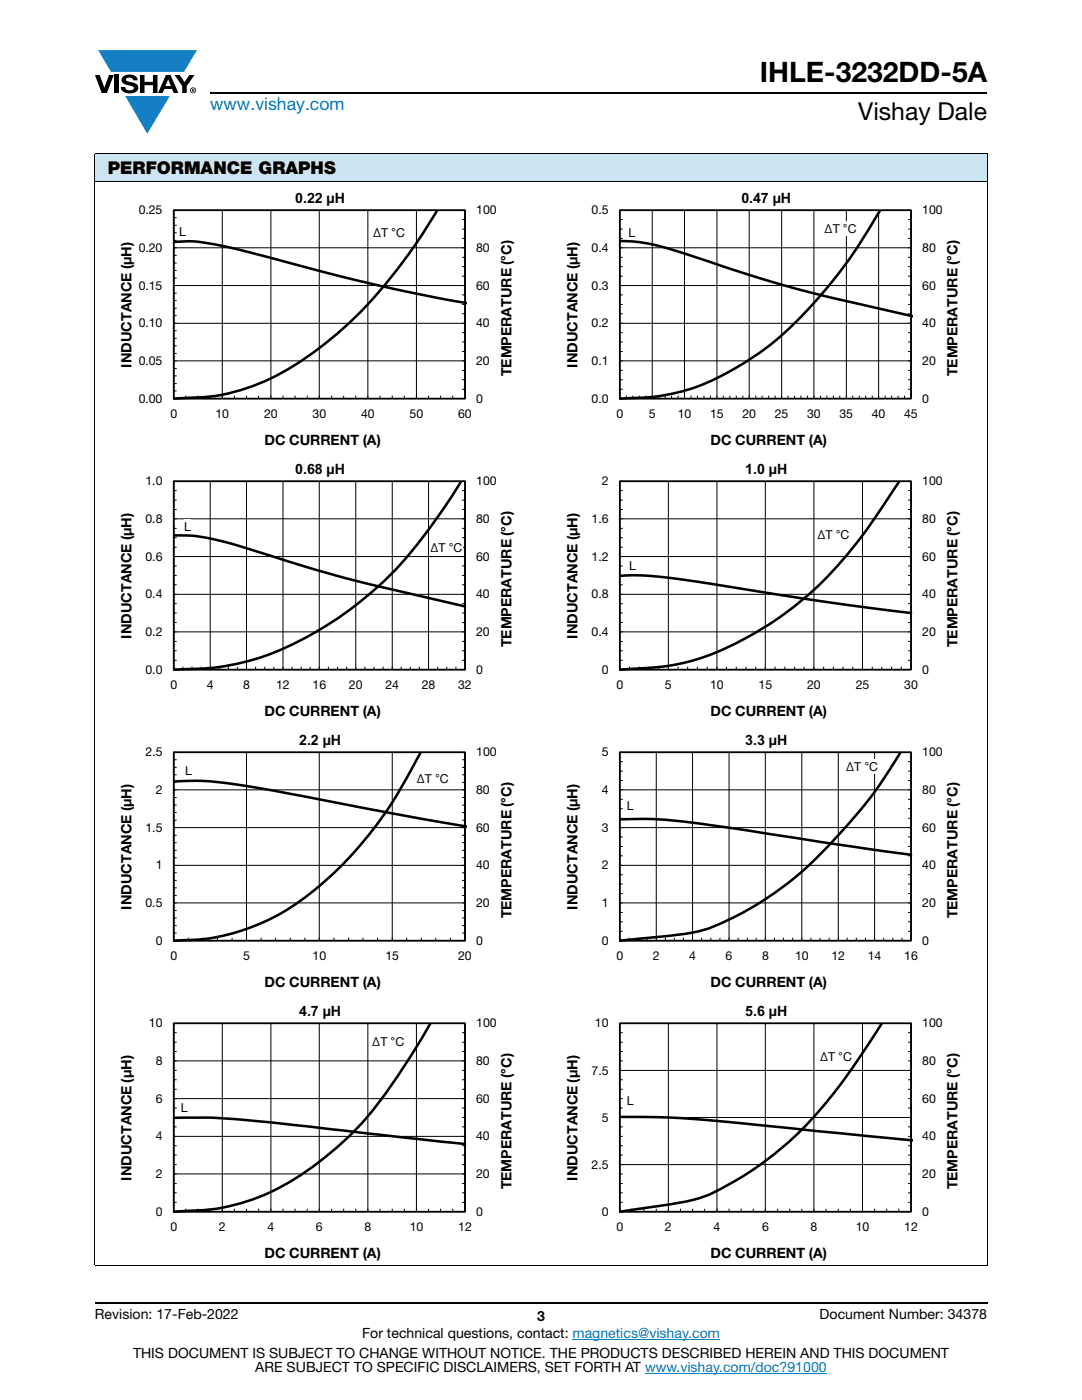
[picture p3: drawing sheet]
<svg xmlns="http://www.w3.org/2000/svg" width="216mm" height="279mm" viewBox="0 0 216 279" stroke-linecap="round" stroke-linejoin="round" font-family="sans-serif">
<g fill="#147fc3">
<path d="M19.6 10h19.7l-2.6 4.3h-1.1h-13.5z"/>
<path d="M25 19.2h8.9l-4.5 7.5z"/>
</g>
<g fill="#000">
<path d="M18.9 15h1l.9 2.5 1-2.5h.9l-1.4 3.6h-1zM22.9 15h.9v3.6h-.9zM24.6 15.3a2.1 2.1 0 0 1 2.8 .3l.1 .4h-.9a.79 .79 0 0 0-.7-.5 .79 .79 0 0 0-.8 .4l.3 .3 1 .2a1.08 1.08 0 0 1 1.2 1 1.08 1.08 0 0 1-1.1 1.2 1.73 1.73 0 0 1-2.4-1.2h.9a.96 .96 0 0 0 .8 .6 .96 .96 0 0 0 .9-.4 1.31 1.31 0 0 0-1.2-.6 1.03 1.03 0 0 1-1.1-.6 1.03 1.03 0 0 1 .2-1.1zM27.9 15h.9v1.3h1.7v-1.3h.9v3.6h-.9v-1.6h-1.7v1.6h-.9zM34.8 15h1.1l.9 1.4 1-1.4h1l-1.5 2.2v1.4h-.9v-1.4z"/>
<path d="M33.6 15.9l.5 1.3h-1.1zM33.1 15l-1.6 3.6h1l.3-.8h1.5l.3 .8h1l-1.6-3.6z"/>
<path d="M38.4 17.8h.2v.2h-.2zM38.3 17.7v.7h.1v-.3l.4 .3-.2-.3 .2-.2-.1-.2z"/>
<path d="M38.1 18a.46 .46 0 0 1 .9 0 .46 .46 0 0 1-.9 0zM37.9 18a.6 .6 0 0 0 1.2 0 .6 .6 0 0 0-1.2 0z"/>
</g>
<path d="M42 18.6h155M18.9 260h178.1" fill="none" stroke="#000" stroke-width=".36"/>
<path d="M114.3 267.3h29.3M128.7 274h36.3" fill="none" stroke="#007ec4" stroke-width=".2"/>
<path d="M18.9 30.7h178.1v5.5h-178.1z" fill="#cce5f3"/>
<g fill="none" stroke="#000" stroke-width=".2">
<path d="M18.9 30.7h178.1M18.9 36.2h178.1M18.9 30.8v221.7M197 30.8v221.7M34.7 42h58.1v37.6h-58.1zM34.7 60h.6M34.7 58.5h.6M34.7 55.5h.6M34.7 54h.6M34.7 52.5h.6M34.7 51h.6M34.7 48h.6"/>
<path d="M34.7 46.4h.6M34.7 45h.6M34.7 43.4h.6M44.4 42v37.6M54.1 42v37.6M63.7 42v37.6M73.4 42v37.6M83.1 42v37.6M92.2 58.8h.6M92.2 55.1h.6M92.2 53.2h.6M92.2 51.4h.6"/>
<path d="M92.2 47.6h.6M92.2 45.7h.6M92.2 43.8h.6M92.8 57h-58.1M92.8 49.5h-58.1M34.7 78h.6M34.7 76.5h.6M34.7 75h.6M34.7 73.5h.6M34.7 70.5h.6M34.7 69h.6M34.7 67.5h.6"/>
<path d="M34.7 66h.6M34.7 63h.6M34.7 61.5h.6M37.1 79v.6M39.5 79v.6M41.9 79v.6M46.8 79v.6M49.2 79v.6M51.6 79v.6M56.5 79v.6M58.9 79v.6M61.3 79v.6"/>
<path d="M66.2 79v.6M68.6 79v.6M71 79v.6M75.8 79v.6M78.3 79v.6M80.7 79v.6M85.5 79v.6M87.9 79v.6M90.3 79v.6M92.2 77.7h.6M92.2 75.8h.6M92.2 73.9h.6"/>
<path d="M92.2 70.2h.6M92.2 68.2h.6M92.2 66.4h.6M92.2 62.6h.6M92.2 60.8h.6M92.8 72h-58.1M92.8 64.5h-58.1M18.9 252.6h178.1"/>
</g>
<path d="M34.7 42h58.1v37.5h-58.1z" fill="none" stroke="#000" stroke-width=".34"/>
<path d="M34.7 48.3a35.1 35.1 0 0 1 12.2 1.3l26.5 6.9 9 2 10.8 2M87.3 41.9a98.3 98.3 0 0 1-21 25.5 50.2 50.2 0 0 1-21 11.2 56.4 56.4 0 0 1-10.6 1" fill="none" stroke="#000" stroke-width=".51"/>
<g fill="#fff">
<path d="M35.8 44.7h1.4v2.9h-1.4z"/>
<path d="M74.4 44.9h6.6v3h-6.6z"/>
</g>
<g fill="none" stroke="#000" stroke-width=".2">
<path d="M123.7 42h58.1v37.5l-58.1 .1zM123.7 58.8h.6M123.7 55.1h.6M123.7 53.2h.6M123.7 51.4h.6M123.7 47.6h.6M123.7 45.7h.6M123.7 43.8h.6M130.1 42v37.5M136.6 42v37.5M143.1 42v37.5M149.5 42v37.5"/>
<path d="M156 42v37.5M162.4 42v37.5M168.9 42v37.5M175.3 42v37.5M181.2 58.8h.6M181.2 55.1h.6M181.2 53.2h.6M181.2 51.4h.6M181.2 47.6h.6M181.2 45.7h.6M181.2 43.8h.6M181.8 57h-58.1"/>
<path d="M181.8 49.5h-58.1M123.7 77.7h.6M123.7 75.8h.6M123.7 73.9h.6M123.7 70.2h.6M123.7 68.2h.6M123.7 66.4h.6M123.7 62.6h.6M123.7 60.8h.6M125 79v.5M126.3 79v.5M127.6 79v.5"/>
<path d="M128.8 79v.5M131.4 79v.5M132.7 79v.5M134 79v.5M135.3 79v.5M137.9 79v.5M139.2 79v.5M140.5 79v.5M141.7 79v.5M144.3 79v.5M145.6 79v.5M146.9 79v.5"/>
<path d="M148.2 79v.5M150.8 79v.5M152.1 79v.5M153.4 79v.5M154.7 79v.5M157.2 79v.5M158.6 79v.5M159.8 79v.5M161.1 79v.5M163.7 79v.5M165 79v.5M166.3 79v.5"/>
<path d="M167.6 79v.5M168.9 79v.5M170.2 79v.5M171.5 79v.5M172.7 79v.5M174 79v.5M175.3 79v.5M176.6 79v.5M177.9 79v.5M179.2 79v.5M180.5 79v.5M181.2 77.7h.6"/>
<path d="M181.2 75.8h.6M181.2 73.9h.6M181.2 70.2h.6M181.2 68.2h.6M181.2 66.4h.6M181.2 62.6h.6M181.2 60.8h.6M181.8 72h-58.1M181.8 64.5h-58.1"/>
</g>
<path d="M123.7 42h58.1v37.5h-58.1z" fill="none" stroke="#000" stroke-width=".34"/>
<path d="M123.7 48.1a42.6 42.6 0 0 1 14.4 3l12.9 4.2 7.8 2.3 7.2 1.8 16.2 3.7M175.7 41.9a94.4 94.4 0 0 1-22.7 27.5 53.6 53.6 0 0 1-17.3 8.8 47.6 47.6 0 0 1-12 1.3" fill="none" stroke="#000" stroke-width=".51"/>
<g fill="#fff">
<path d="M125.4 44.9h1.4v3h-1.4z"/>
<path d="M164.5 44.1h6.6v2.9h-6.6z"/>
</g>
<g fill="none" stroke="#000" stroke-width=".2">
<path d="M34.7 96h58.1v37.6h-58.1zM34.7 99.8h.6M34.7 97.9h.6M41.9 96v37.6M49.2 96v37.6M56.5 96v37.6M63.7 96v37.6M71 96v37.6M78.3 96v37.6M85.5 96v37.6M92.2 99.8h.6M92.2 97.9h.6"/>
<path d="M34.7 116.7h.6M34.7 114.8h.6M34.7 112.9h.6M34.7 109.2h.6M34.7 107.3h.6M34.7 105.4h.6M34.7 101.7h.6M92.2 116.7h.6M92.2 114.8h.6M92.2 112.9h.6M92.2 109.2h.6M92.2 107.3h.6"/>
<path d="M92.2 105.4h.6M92.2 101.7h.6M92.8 118.6h-58.1M92.8 111.1h-58.1M92.8 103.5h-58.1M34.7 131.8h.6M34.7 129.9h.6M34.7 128h.6M34.7 124.2h.6M34.7 122.3h.6M34.7 120.5h.6M36.5 133v.6"/>
<path d="M38.3 133v.6M40.1 133v.6M43.8 133v.6M45.5 133v.6M47.4 133v.6M51 133v.6M52.8 133v.6M54.6 133v.6M58.3 133v.6M60.1 133v.6M61.9 133v.6M65.5 133v.6"/>
<path d="M67.3 133v.6M69.2 133v.6M72.8 133v.6M74.6 133v.6M76.4 133v.6M80 133v.6M81.9 133v.6M83.7 133v.6M87.3 133v.6M89.1 133v.6M91 133v.6M92.2 131.8h.6"/>
<path d="M92.2 129.9h.6M92.2 128h.6M92.2 124.2h.6M92.2 122.3h.6M92.2 120.5h.6M92.8 126.1h-58.1"/>
</g>
<path d="M34.7 96h58.1v37.6h-58.1z" fill="none" stroke="#000" stroke-width=".34"/>
<path d="M92.1 96a106.1 106.1 0 0 1-15.4 19.9 68.7 68.7 0 0 1-26.6 15.9 49.4 49.4 0 0 1-14.5 1.8h-.9M34.7 106.8h.3a42.5 42.5 0 0 1 14.2 2.6l12.3 3.9 7.3 2 24 5.7" fill="none" stroke="#000" stroke-width=".51"/>
<g fill="#fff">
<path d="M36.7 103.5h1.4v3h-1.4z"/>
<path d="M85.9 107.8h6.5v2.9h-6.5z"/>
</g>
<g fill="none" stroke="#000" stroke-width=".2">
<path d="M123.7 96h58.1v37.6h-58.1zM123.7 99.8h.6M123.7 97.9h.6M133.4 96v37.6M143.1 96v37.6M152.7 96v37.6M162.4 96v37.6M172.1 96v37.6M181.2 99.8h.6M181.2 97.9h.6M123.7 116.7h.6M123.7 114.8h.6"/>
<path d="M123.7 112.9h.6M123.7 109.2h.6M123.7 107.3h.6M123.7 105.4h.6M123.7 101.7h.6M181.2 116.7h.6M181.2 114.8h.6M181.2 112.9h.6M181.2 109.2h.6M181.2 107.3h.6M181.2 105.4h.6M181.2 101.7h.6"/>
<path d="M181.8 118.6h-58.1M181.8 111.1h-58.1M181.8 103.5h-58.1M123.7 131.8h.6M123.7 129.9h.6M123.7 128h.6M123.7 124.2h.6M123.7 122.3h.6M123.7 120.5h.6M125.6 133v.6M127.6 133v.6M129.5 133v.6"/>
<path d="M131.4 133v.6M135.3 133v.6M137.2 133v.6M139.2 133v.6M141.1 133v.6M145 133v.6M146.9 133v.6M148.9 133v.6M150.8 133v.6M154.7 133v.6M156.6 133v.6M158.6 133v.6"/>
<path d="M160.5 133v.6M164.4 133v.6M166.3 133v.6M168.2 133v.6M170.2 133v.6M174 133v.6M176 133v.6M177.9 133v.6M179.8 133v.6M181.2 131.8h.6M181.2 129.9h.6M181.2 128h.6"/>
<path d="M181.2 124.2h.6M181.2 122.3h.6M181.2 120.5h.6M181.8 126.1h-58.1"/>
</g>
<path d="M123.7 96h58.1v37.6h-58.1z" fill="none" stroke="#000" stroke-width=".34"/>
<path d="M179.5 96a121.3 121.3 0 0 1-13.9 18.5 65.4 65.4 0 0 1-27.9 17.5 56.1 56.1 0 0 1-13.1 1.6h-.9M123.7 114.9h4.6l5.8 .5 30.6 4.7 17.1 2.2" fill="none" stroke="#000" stroke-width=".51"/>
<g fill="#fff">
<path d="M125.6 111.4h1.3v2.9h-1.3z"/>
<path d="M163.1 105.1h6.5v2.9h-6.5z"/>
</g>
<g fill="none" stroke="#000" stroke-width=".2">
<path d="M34.7 150.1h58.1v37.6h-58.1zM34.7 159.2h.6M34.7 156.1h.6M34.7 154.6h.6M34.7 153.1h.6M34.7 151.6h.6M49.2 150.1v37.6M63.7 150.1v37.6M78.3 150.1v37.6M92.2 159.2h.6M92.2 156.1h.6M92.2 154.6h.6"/>
<path d="M92.2 153.1h.6M92.2 151.6h.6M92.8 157.6h-58.1M34.7 178.7h.6M34.7 177.2h.6M34.7 175.7h.6M34.7 174.2h.6M34.7 171.2h.6M34.7 169.7h.6M34.7 168.2h.6M34.7 166.7h.6M34.7 163.7h.6"/>
<path d="M34.7 162.2h.6M34.7 160.7h.6M92.2 178.7h.6M92.2 177.2h.6M92.2 175.7h.6M92.2 174.2h.6M92.2 171.2h.6M92.2 169.7h.6M92.2 168.2h.6M92.2 166.7h.6M92.2 163.7h.6M92.2 162.2h.6"/>
<path d="M92.2 160.7h.6M92.8 172.7h-58.1M92.8 165.2h-58.1M34.7 186.2h.6M34.7 184.7h.6M34.7 183.2h.6M34.7 181.7h.6M37.6 187.1v.6M40.5 187.1v.6M43.4 187.1v.6M46.3 187.1v.6M52.1 187.1v.6"/>
<path d="M55 187.1v.6M57.9 187.1v.6M60.8 187.1v.6M66.6 187.1v.6M69.5 187.1v.6M72.4 187.1v.6M75.3 187.1v.6M81.1 187.1v.6M84.1 187.1v.6M86.9 187.1v.6M89.9 187.1v.6M92.2 186.2h.6"/>
<path d="M92.2 184.7h.6M92.2 183.2h.6M92.2 181.7h.6M92.8 180.2h-58.1"/>
</g>
<path d="M34.7 150.1h58.1v37.6h-58.1z" fill="none" stroke="#000" stroke-width=".34"/>
<path d="M34.7 156l.4-.1a74.9 74.9 0 0 1 18.9 1.8l24.7 4.7 14.5 2.6M84 150.1a90.5 90.5 0 0 1-11.1 17.4 62.3 62.3 0 0 1-18.9 15.9 41.2 41.2 0 0 1-19.3 4.3" fill="none" stroke="#000" stroke-width=".51"/>
<g fill="#fff">
<path d="M36.9 152.3h1.4v2.9h-1.4z"/>
<path d="M83.2 153.9h6.5v2.9h-6.5z"/>
</g>
<g fill="none" stroke="#000" stroke-width=".2">
<path d="M123.7 150.1h58.1v37.6h-58.1zM123.7 159.5h.6M123.7 155.8h.6M123.7 153.9h.6M123.7 152h.6M131 150.1v37.6M138.2 150.1v37.6M145.5 150.1v37.6M152.7 150.1v37.6M160 150.1v37.6M167.3 150.1v37.6M174.5 150.1v37.6"/>
<path d="M181.2 159.5h.6M181.2 155.8h.6M181.2 153.9h.6M181.2 152h.6M181.8 157.6h-58.1M123.7 178.3h.6M123.7 176.4h.6M123.7 174.6h.6M123.7 170.8h.6M123.7 168.9h.6M123.7 167h.6M123.7 163.3h.6"/>
<path d="M123.7 161.4h.6M181.2 178.3h.6M181.2 176.4h.6M181.2 174.6h.6M181.2 170.8h.6M181.2 168.9h.6M181.2 167h.6M181.2 163.3h.6M181.2 161.4h.6M181.8 172.7h-58.1M181.8 165.2h-58.1M123.7 185.9h.6"/>
<path d="M123.7 184h.6M123.7 182.1h.6M125.5 187.1v.6M127.3 187.1v.6M129.1 187.1v.6M132.8 187.1v.6M134.5 187.1v.6M136.4 187.1v.6M140 187.1v.6M141.8 187.1v.6M143.7 187.1v.6M147.3 187.1v.6"/>
<path d="M149.1 187.1v.6M150.9 187.1v.6M154.5 187.1v.6M156.4 187.1v.6M158.2 187.1v.6M161.8 187.1v.6M163.6 187.1v.6M165.5 187.1v.6M169.1 187.1v.6M170.9 187.1v.6M172.7 187.1v.6M176.3 187.1v.6"/>
<path d="M178.2 187.1v.6M180 187.1v.6M181.2 185.9h.6M181.2 184h.6M181.2 182.1h.6M181.8 180.2h-58.1"/>
</g>
<path d="M123.7 150.1h58.1v37.6h-58.1z" fill="none" stroke="#000" stroke-width=".34"/>
<path d="M179.7 150.1a104.4 104.4 0 0 1-22.6 26.2 59.4 59.4 0 0 1-16.8 9.3 107.5 107.5 0 0 1-15.4 2l-1.2 .1M123.7 163.5a103.5 103.5 0 0 1 21.8 1.7l19.3 3 17 2.4" fill="none" stroke="#000" stroke-width=".51"/>
<g fill="#fff">
<path d="M125.1 159.2h1.4v2.9h-1.4z"/>
<path d="M168.8 151.5h6.6v2.9h-6.6z"/>
</g>
<g fill="none" stroke="#000" stroke-width=".2">
<path d="M34.7 204.2h58.1v37.6h-58.1zM34.7 217.4h.6M34.7 215.5h.6M34.7 213.6h.6M34.7 209.9h.6M34.7 208h.6M34.7 206.1h.6M44.4 204.2v37.6M54.1 204.2v37.6M63.7 204.2v37.6M73.4 204.2v37.6M83.1 204.2v37.6"/>
<path d="M92.2 217.4h.6M92.2 215.5h.6M92.2 213.6h.6M92.2 209.9h.6M92.2 208h.6M92.2 206.1h.6M92.8 219.3h-58.1M92.8 211.7h-58.1M34.7 240h.6M34.7 238.1h.6M34.7 236.2h.6M34.7 232.4h.6"/>
<path d="M34.7 230.5h.6M34.7 228.7h.6M34.7 224.9h.6M34.7 223h.6M34.7 221.1h.6M92.2 240h.6M92.2 238.1h.6M92.2 236.2h.6M92.2 232.4h.6M92.2 230.5h.6M92.2 228.7h.6M92.2 224.9h.6"/>
<path d="M92.2 223h.6M92.2 221.1h.6M92.8 234.3h-58.1M92.8 226.8h-58.1M37.1 241.2v.6M39.5 241.2v.6M41.9 241.2v.6M46.8 241.2v.6M49.2 241.2v.6M51.6 241.2v.6M56.5 241.2v.6M58.9 241.2v.6"/>
<path d="M61.3 241.2v.6M66.2 241.2v.6M68.6 241.2v.6M71 241.2v.6M75.8 241.2v.6M78.3 241.2v.6M80.7 241.2v.6M85.5 241.2v.6M87.9 241.2v.6M90.3 241.2v.6"/>
</g>
<path d="M34.7 204.2h58.1v37.6h-58.1z" fill="none" stroke="#000" stroke-width=".34"/>
<path d="M85.9 204.2a123.5 123.5 0 0 1-14.4 20.7 57.3 57.3 0 0 1-21.4 14.6 38.9 38.9 0 0 1-13.5 2.2l-1.9 .1M34.7 223.1l7.2-.1 6.3 .5 44.6 4.8" fill="none" stroke="#000" stroke-width=".51"/>
<g fill="#fff">
<path d="M36.1 219.6h1.4v2.9h-1.4z"/>
<path d="M74.3 206.4h6.5v2.9h-6.5z"/>
</g>
<g fill="none" stroke="#000" stroke-width=".2">
<path d="M123.7 204.2h58.1v37.6h-58.1zM123.7 219.3h.6M123.7 217.4h.6M123.7 215.5h.6M123.7 211.7h.6M123.7 209.9h.6M123.7 208h.6M123.7 206.1h.6M133.4 204.2v37.6M143.1 204.2v37.6M152.7 204.2v37.6M162.4 204.2v37.6"/>
<path d="M172.1 204.2v37.6M181.2 219.3h.6M181.2 217.4h.6M181.2 215.5h.6M181.2 211.7h.6M181.2 209.9h.6M181.2 208h.6M181.2 206.1h.6M181.8 213.6h-58.1M123.7 232.4h58.1M123.7 240h.6M123.7 238.1h.6"/>
<path d="M123.7 236.2h.6M123.7 234.3h.6M123.7 230.5h.6M123.7 228.7h.6M123.7 226.8h.6M123.7 224.9h.6M123.7 221.1h.6M181.2 240h.6M181.2 238.1h.6M181.2 236.2h.6M181.2 234.3h.6M181.2 230.5h.6"/>
<path d="M181.2 228.7h.6M181.2 226.8h.6M181.2 224.9h.6M181.2 221.1h.6M181.8 223h-58.1M126.1 241.2v.6M128.5 241.2v.6M131 241.2v.6M135.8 241.2v.6M138.2 241.2v.6M140.6 241.2v.6M145.5 241.2v.6"/>
<path d="M147.9 241.2v.6M150.3 241.2v.6M155.2 241.2v.6M157.6 241.2v.6M160 241.2v.6M164.8 241.2v.6M167.3 241.2v.6M169.7 241.2v.6M174.5 241.2v.6M176.9 241.2v.6M179.3 241.2v.6"/>
</g>
<path d="M123.7 204.2h58.1v37.6h-58.1z" fill="none" stroke="#000" stroke-width=".34"/>
<path d="M176 204.2a116 116 0 0 1-16.7 21.9 63.5 63.5 0 0 1-19 12.8 99.7 99.7 0 0 1-15.4 2.7l-1.2 .2M123.7 222.9l9 .1 6.9 .4 42.6 4.2" fill="none" stroke="#000" stroke-width=".51"/>
<g fill="#fff">
<path d="M125.1 218.1h1.4v2.9h-1.4z"/>
<path d="M163.6 209.3h6.6v2.9h-6.6z"/>
</g>
<text font-size="5.6" x="151.6" y="16.4">IHLE-3232DD-5A</text>
<text font-size="4.9" x="171.3" y="24">Vishay Dale</text>
<text font-size="3.5" fill="#007ec4" x="42" y="21.9">www.vishay.com</text>
<text font-size="3.5" x="21.5" y="34.8">PERFORMANCE GRAPHS</text>
<g font-size="2.8">
<text x="58.9" y="40.4">0.22 µH</text>
<text x="147.9" y="40.4">0.47 µH</text>
<text x="26.2" y="73.4" transform="rotate(-90 26.2 73.4)">INDUCTANCE (µH)</text>
<text x="102.1" y="75.1" transform="rotate(-90 102.1 75.1)">TEMPERATURE (°C)</text>
<text x="115.2" y="73.4" transform="rotate(-90 115.2 73.4)">INDUCTANCE (µH)</text>
<text x="191.1" y="75.1" transform="rotate(-90 191.1 75.1)">TEMPERATURE (°C)</text>
<text x="52.8" y="88.8">DC CURRENT (A)</text>
<text x="141.8" y="88.8">DC CURRENT (A)</text>
<text x="58.9" y="94.5">0.68 µH</text>
<text x="148.7" y="94.5">1.0 µH</text>
<text x="26.2" y="127.5" transform="rotate(-90 26.2 127.5)">INDUCTANCE (µH)</text>
<text x="102.1" y="129.2" transform="rotate(-90 102.1 129.2)">TEMPERATURE (°C)</text>
<text x="115.2" y="127.5" transform="rotate(-90 115.2 127.5)">INDUCTANCE (µH)</text>
<text x="191.1" y="129.2" transform="rotate(-90 191.1 129.2)">TEMPERATURE (°C)</text>
<text x="52.8" y="142.8">DC CURRENT (A)</text>
<text x="141.8" y="142.8">DC CURRENT (A)</text>
<text x="59.7" y="148.6">2.2 µH</text>
<text x="148.7" y="148.6">3.3 µH</text>
<text x="26.2" y="181.5" transform="rotate(-90 26.2 181.5)">INDUCTANCE (µH)</text>
<text x="102.1" y="183.3" transform="rotate(-90 102.1 183.3)">TEMPERATURE (°C)</text>
<text x="115.2" y="181.5" transform="rotate(-90 115.2 181.5)">INDUCTANCE (µH)</text>
<text x="191.1" y="183.3" transform="rotate(-90 191.1 183.3)">TEMPERATURE (°C)</text>
<text x="52.8" y="196.9">DC CURRENT (A)</text>
<text x="141.8" y="196.9">DC CURRENT (A)</text>
<text x="59.7" y="202.7">4.7 µH</text>
<text x="148.7" y="202.7">5.6 µH</text>
<text x="26.2" y="235.6" transform="rotate(-90 26.2 235.6)">INDUCTANCE (µH)</text>
<text x="102.1" y="237.4" transform="rotate(-90 102.1 237.4)">TEMPERATURE (°C)</text>
<text x="115.2" y="235.6" transform="rotate(-90 115.2 235.6)">INDUCTANCE (µH)</text>
<text x="191.1" y="237.4" transform="rotate(-90 191.1 237.4)">TEMPERATURE (°C)</text>
<text x="52.8" y="251">DC CURRENT (A)</text>
<text x="141.8" y="251">DC CURRENT (A)</text>
<text x="18.9" y="263.3">Revision: 17-Feb-2022</text>
<text x="107.2" y="263.6">3</text>
<text x="163.6" y="263.3">Document Number: 34378</text>
<text x="72.3" y="267.1">For technical questions, contact: magnetics@vishay.com</text>
<text x="26.5" y="271">THIS DOCUMENT IS SUBJECT TO CHANGE WITHOUT NOTICE. THE PRODUCTS DESCRIBED HEREIN AND THIS DOCUMENT</text>
<text x="50.9" y="273.8">ARE SUBJECT TO SPECIFIC DISCLAIMERS, SET FORTH AT www.vishay.com/doc?91000</text>
</g>
<g font-size="2.5">
<text x="27.7" y="42.8">0.25</text>
<text x="35.8" y="47">L</text>
<text x="74.4" y="47.3">ΔT °C</text>
<text x="95" y="42.8">100</text>
<text x="118" y="42.8">0.5</text>
<text x="125.4" y="47.3">L</text>
<text x="164.5" y="46.5">ΔT °</text>
<text x="169.2" y="46.5">C</text>
<text x="184" y="42.8">100</text>
<text x="27.7" y="50.3">0.20</text>
<text x="95" y="50.3">80</text>
<text x="118" y="50.3">0.4</text>
<text x="184" y="50.3">80</text>
<text x="27.7" y="57.8">0.15</text>
<text x="95" y="57.8">60</text>
<text x="118" y="57.8">0.3</text>
<text x="184" y="57.8">60</text>
<text x="27.7" y="65.3">0.10</text>
<text x="95" y="65.3">40</text>
<text x="118" y="65.3">0.2</text>
<text x="184" y="65.3">40</text>
<text x="27.7" y="72.9">0.05</text>
<text x="95" y="72.9">20</text>
<text x="118" y="72.9">0.1</text>
<text x="184" y="72.9">20</text>
<text x="27.7" y="80.4">0.00</text>
<text x="34" y="83.5">0</text>
<text x="43" y="83.5">10</text>
<text x="52.7" y="83.5">20</text>
<text x="62.4" y="83.5">30</text>
<text x="72" y="83.5">40</text>
<text x="81.7" y="83.5">50</text>
<text x="91.4" y="83.5">60</text>
<text x="95" y="80.4">0</text>
<text x="118" y="80.4">0.0</text>
<text x="123" y="83.5">0</text>
<text x="129.5" y="83.5">5</text>
<text x="135.2" y="83.5">10</text>
<text x="141.7" y="83.5">15</text>
<text x="148.1" y="83.5">20</text>
<text x="154.6" y="83.5">25</text>
<text x="161.1" y="83.5">30</text>
<text x="167.5" y="83.5">35</text>
<text x="174" y="83.5">40</text>
<text x="180.4" y="83.5">45</text>
<text x="184" y="80.4">0</text>
<text x="29" y="96.9">1.0</text>
<text x="95" y="96.9">100</text>
<text x="120.1" y="96.9">2</text>
<text x="184" y="96.9">100</text>
<text x="29" y="104.4">0.8</text>
<text x="36.7" y="105.9">L</text>
<text x="95" y="104.4">80</text>
<text x="118" y="104.4">1.6</text>
<text x="163.1" y="107.5">ΔT °C</text>
<text x="184" y="104.4">80</text>
<text x="29" y="111.9">0.6</text>
<text x="85.9" y="110.1">ΔT °C</text>
<text x="95" y="111.9">60</text>
<text x="118" y="111.9">1.2</text>
<text x="125.6" y="113.8">L</text>
<text x="184" y="111.9">60</text>
<text x="29" y="119.4">0.4</text>
<text x="95" y="119.4">40</text>
<text x="118" y="119.4">0.8</text>
<text x="184" y="119.4">40</text>
<text x="29" y="126.9">0.2</text>
<text x="95" y="126.9">20</text>
<text x="118" y="126.9">0.4</text>
<text x="184" y="126.9">20</text>
<text x="29" y="134.5">0.0</text>
<text x="34" y="137.6">0</text>
<text x="41.3" y="137.6">4</text>
<text x="48.5" y="137.6">8</text>
<text x="55.1" y="137.6">12</text>
<text x="62.4" y="137.6">16</text>
<text x="69.6" y="137.6">20</text>
<text x="76.9" y="137.6">24</text>
<text x="84.2" y="137.6">28</text>
<text x="91.4" y="137.6">32</text>
<text x="95" y="134.5">0</text>
<text x="120.1" y="134.5">0</text>
<text x="123" y="137.6">0</text>
<text x="132.7" y="137.6">5</text>
<text x="141.7" y="137.6">10</text>
<text x="151.4" y="137.6">15</text>
<text x="161.1" y="137.6">20</text>
<text x="170.7" y="137.6">25</text>
<text x="180.4" y="137.6">30</text>
<text x="184" y="134.5">0</text>
<text x="29" y="151">2.5</text>
<text x="36.9" y="154.7">L</text>
<text x="95" y="151">100</text>
<text x="120.1" y="151">5</text>
<text x="168.8" y="153.9">ΔT °C</text>
<text x="184" y="151">100</text>
<text x="31.1" y="158.5">2</text>
<text x="83.2" y="156.2">ΔT °C</text>
<text x="95" y="158.5">80</text>
<text x="120.1" y="158.5">4</text>
<text x="125.1" y="161.6">L</text>
<text x="184" y="158.5">80</text>
<text x="29" y="166">1.5</text>
<text x="95" y="166">60</text>
<text x="120.1" y="166">3</text>
<text x="184" y="166">60</text>
<text x="31.1" y="173.5">1</text>
<text x="95" y="173.5">40</text>
<text x="120.1" y="173.5">2</text>
<text x="184" y="173.5">40</text>
<text x="29" y="181">0.5</text>
<text x="95" y="181">20</text>
<text x="120.1" y="181">1</text>
<text x="184" y="181">20</text>
<text x="31.1" y="188.6">0</text>
<text x="34" y="191.7">0</text>
<text x="48.5" y="191.7">5</text>
<text x="62.4" y="191.7">10</text>
<text x="76.9" y="191.7">15</text>
<text x="91.4" y="191.7">20</text>
<text x="95" y="188.6">0</text>
<text x="120.1" y="188.6">0</text>
<text x="123" y="191.7">0</text>
<text x="130.3" y="191.7">2</text>
<text x="137.5" y="191.7">4</text>
<text x="144.8" y="191.7">6</text>
<text x="152" y="191.7">8</text>
<text x="158.6" y="191.7">10</text>
<text x="165.9" y="191.7">12</text>
<text x="173.2" y="191.7">14</text>
<text x="180.4" y="191.7">16</text>
<text x="184" y="188.6">0</text>
<text x="29.7" y="205.1">10</text>
<text x="74.3" y="208.8">ΔT °C</text>
<text x="95" y="205.1">100</text>
<text x="118.7" y="205">10</text>
<text x="184" y="205.1">100</text>
<text x="31.1" y="212.6">8</text>
<text x="95" y="212.6">80</text>
<text x="118" y="214.4">7.5</text>
<text x="163.6" y="211.7">ΔT °C</text>
<text x="184" y="212.6">80</text>
<text x="31.1" y="220.1">6</text>
<text x="36.1" y="221.9">L</text>
<text x="95" y="220.1">60</text>
<text x="125.1" y="220.5">L</text>
<text x="184" y="220.1">60</text>
<text x="31.1" y="227.6">4</text>
<text x="95" y="227.6">40</text>
<text x="120.1" y="223.8">5</text>
<text x="184" y="227.6">40</text>
<text x="118" y="233.2">2.5</text>
<text x="31.1" y="235.1">2</text>
<text x="95" y="235.1">20</text>
<text x="184" y="235.1">20</text>
<text x="31.1" y="242.6">0</text>
<text x="34" y="245.8">0</text>
<text x="43.7" y="245.8">2</text>
<text x="53.4" y="245.8">4</text>
<text x="63.1" y="245.8">6</text>
<text x="72.7" y="245.8">8</text>
<text x="81.7" y="245.8">10</text>
<text x="91.4" y="245.8">12</text>
<text x="95" y="242.6">0</text>
<text x="120.1" y="242.6">0</text>
<text x="123" y="245.8">0</text>
<text x="132.7" y="245.8">2</text>
<text x="142.4" y="245.8">4</text>
<text x="152.1" y="245.8">6</text>
<text x="161.7" y="245.8">8</text>
<text x="170.8" y="245.8">10</text>
<text x="180.4" y="245.8">12</text>
<text x="184" y="242.6">0</text>
</g>
</svg>
